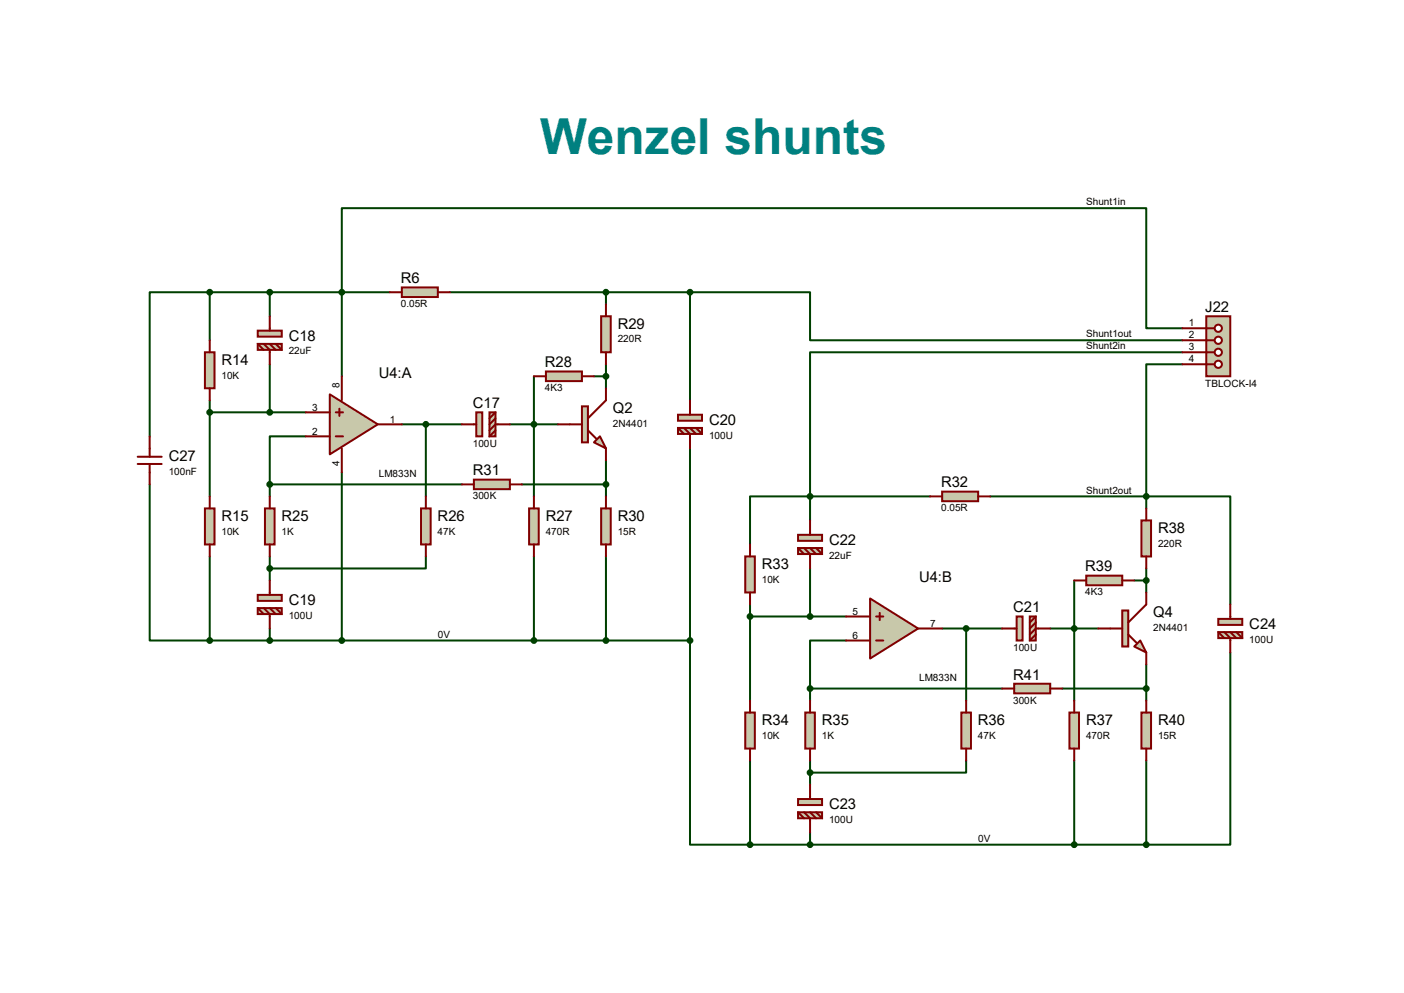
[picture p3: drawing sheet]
<svg xmlns="http://www.w3.org/2000/svg" width="297mm" height="210mm" viewBox="0 0 297 210" stroke-linecap="round" stroke-linejoin="round" font-family="sans-serif">
<g fill="none" stroke="#004000" stroke-width=".42">
<path d="M44.4 61.8h-12.7v30.5M44.4 61.8v10.2M44.4 61.8h38.1M57.1 61.8v5.1M57.1 77v10.2M95.2 61.8h50.8M112.9 79.6v25.4M125.6 79.6h2.6M128.2 61.8v2.5M128.2 77v5.1M146 61.8h25.4v10.2h78.7M146 61.8v22.9"/>
<path d="M250.1 69.4h-7.6v-25.4h-170.2v35.6M250.1 74.5h-78.7v30.5M250.1 77h-7.6v28M44.4 87.2h20.3M44.4 84.7v20.3M64.7 92.3h-7.6v10.1M72.3 99.9v35.6M85 89.7h12.7M90.1 89.7v15.3M107.9 89.7h10.1M128.2 97.4v7.6M146 94.8v40.7"/>
<path d="M31.7 102.4v33.1h12.7M44.4 117.7v17.8M57.1 102.4v2.6M57.1 117.7v5.1M57.1 102.4h40.6M90.1 117.7v2.5h-33M110.4 102.4h17.8M112.9 117.7v17.8M128.2 117.7v17.8M171.4 105h-12.7v10.1M171.4 105v5.1M171.4 105h25.4"/>
<path d="M209.5 105h33M242.5 105h17.8v22.8M242.5 105v2.5M44.4 135.5h101.6M57.1 132.9v2.6M146 135.5v43.1h12.7M158.7 130.4h20.3M158.7 127.8v20.4M171.4 120.2v10.2M179 135.5h-7.6v10.1M199.3 132.9h12.7M204.4 132.9v15.3"/>
<path d="M222.2 132.9h10.1M227.2 122.8v25.4M239.9 122.8h2.6M242.5 120.2v5.1M260.3 138v40.6h-17.8M171.4 145.6v2.6M171.4 145.6h40.6M224.7 145.6h17.8M242.5 140.5v7.7M158.7 160.9v17.7M158.7 178.6h83.8M171.4 160.9v5"/>
<path d="M171.4 176.1v2.5M204.4 160.9v2.5h-33M227.2 160.9v17.7M242.5 160.9v17.7"/>
</g>
<path d="M69.8 83.4l10.1 6.3-10.1 6.4z" fill="#c8c8aa" stroke="#800000" stroke-width=".42"/>
<path d="M72.3 79.6v5.1M64.7 92.3h5.1M64.7 87.2h5.1M71 92.3h1.6M71 87.2h1.6M71.8 86.4v1.6M72.3 94.8v5.1M79.9 89.7h5.1" fill="none" stroke="#800000" stroke-width=".42"/>
<path d="M85 60.8h7.6v2h-7.6z" fill="#c8c8aa" stroke="#800000" stroke-width=".42"/>
<path d="M82.5 61.8h2.5M92.6 61.8h2.6" fill="none" stroke="#800000" stroke-width=".42"/>
<g fill="#c8c8aa" stroke="#800000" stroke-width=".42">
<path d="M100.8 87.2h1.2v5.1h-1.2z"/>
<path d="M103.5 87.2h1.3v5.1h-1.3z"/>
</g>
<path d="M97.7 89.7h3.1M104.8 87.2l-1.3 1.3M104.8 88.5l-1.3 1.2M104.8 91l-1.3 1.3M107.9 89.7h-3.1l-1.3 1.3" fill="none" stroke="#800000" stroke-width=".42"/>
<g fill="#c8c8aa" stroke="#800000" stroke-width=".42">
<path d="M54.5 69.9h5.1v1.3h-5.1z"/>
<path d="M54.5 72.7h5.1v1.3h-5.1z"/>
</g>
<path d="M54.5 72.7l1.3 1.3M55.8 72.7l1.3 1.3v3M57.1 66.9v3M57.1 72.7l1.2 1.3M58.3 72.7l1.3 1.3" fill="none" stroke="#800000" stroke-width=".42"/>
<path d="M43.3 74.5h2.1v7.6h-2.1z" fill="#c8c8aa" stroke="#800000" stroke-width=".42"/>
<path d="M44.4 72v2.5M44.4 82.1v2.6" fill="none" stroke="#800000" stroke-width=".42"/>
<path d="M43.3 107.5h2.1v7.6h-2.1z" fill="#c8c8aa" stroke="#800000" stroke-width=".42"/>
<path d="M44.4 105v2.5M44.4 115.1v2.6" fill="none" stroke="#800000" stroke-width=".42"/>
<path d="M56 107.5h2.1v7.6h-2.1z" fill="#c8c8aa" stroke="#800000" stroke-width=".42"/>
<path d="M57.1 105v2.5M57.1 115.1v2.6" fill="none" stroke="#800000" stroke-width=".42"/>
<g fill="#c8c8aa" stroke="#800000" stroke-width=".42">
<path d="M54.5 125.8h5.1v1.3h-5.1z"/>
<path d="M54.5 128.6h5.1v1.3h-5.1z"/>
</g>
<path d="M54.5 128.6l1.3 1.3M55.8 128.6l1.3 1.3v3M57.1 122.8v3M57.1 128.6l1.2 1.3M58.3 128.6l1.3 1.3" fill="none" stroke="#800000" stroke-width=".42"/>
<path d="M89.1 107.5h2v7.6h-2z" fill="#c8c8aa" stroke="#800000" stroke-width=".42"/>
<path d="M90.1 105v2.5M90.1 115.1v2.6" fill="none" stroke="#800000" stroke-width=".42"/>
<path d="M111.9 107.5h2.1v7.6h-2.1z" fill="#c8c8aa" stroke="#800000" stroke-width=".42"/>
<path d="M112.9 105v2.5M112.9 115.1v2.6" fill="none" stroke="#800000" stroke-width=".42"/>
<path d="M127.2 66.9h2v7.6h-2z" fill="#c8c8aa" stroke="#800000" stroke-width=".42"/>
<path d="M128.2 64.3v2.6M128.2 74.5v2.5" fill="none" stroke="#800000" stroke-width=".42"/>
<g fill="#c8c8aa" stroke="#800000" stroke-width=".42">
<path d="M126.9 92.3l1.3 2.5-2.6-1.2z"/>
<path d="M123.1 85.9h1.3v7.7h-1.3z"/>
</g>
<path d="M118 89.7h5.1M124.4 91l1.8 1.8M128.2 82.1v2.6l-3.8 3.8M128.2 94.8v2.6" fill="none" stroke="#800000" stroke-width=".42"/>
<path d="M115.5 78.6h7.6v2h-7.6z" fill="#c8c8aa" stroke="#800000" stroke-width=".42"/>
<path d="M112.9 79.6h2.6M123.1 79.6h2.5" fill="none" stroke="#800000" stroke-width=".42"/>
<path d="M127.2 107.5h2v7.6h-2z" fill="#c8c8aa" stroke="#800000" stroke-width=".42"/>
<path d="M128.2 105v2.5M128.2 115.1v2.6" fill="none" stroke="#800000" stroke-width=".42"/>
<g fill="#c8c8aa" stroke="#800000" stroke-width=".42">
<path d="M143.4 87.7h5.1v1.3h-5.1z"/>
<path d="M143.4 90.5h5.1v1.3h-5.1z"/>
</g>
<path d="M143.4 90.5l1.3 1.3M144.7 90.5l1.3 1.3v3M146 84.7v3M146 90.5l1.2 1.3M147.2 90.5l1.3 1.3" fill="none" stroke="#800000" stroke-width=".42"/>
<path d="M100.2 101.4h7.7v2.1h-7.7z" fill="#c8c8aa" stroke="#800000" stroke-width=".42"/>
<path d="M97.7 102.4h2.5M107.9 102.4h2.5" fill="none" stroke="#800000" stroke-width=".42"/>
<g fill="#004000" stroke="#004000" stroke-width=".42">
<circle cx="57.1" cy="135.5" r=".51"/>
<circle cx="72.3" cy="135.5" r=".51"/>
<circle cx="57.1" cy="120.2" r=".51"/>
<circle cx="90.1" cy="89.7" r=".51"/>
<circle cx="57.1" cy="102.4" r=".51"/>
<circle cx="57.1" cy="87.2" r=".51"/>
<circle cx="44.4" cy="87.2" r=".51"/>
<circle cx="57.1" cy="61.8" r=".51"/>
<circle cx="128.2" cy="61.8" r=".51"/>
<circle cx="128.2" cy="79.6" r=".51"/>
<circle cx="112.9" cy="89.7" r=".51"/>
<circle cx="128.2" cy="102.4" r=".51"/>
<circle cx="112.9" cy="135.5" r=".51"/>
<circle cx="128.2" cy="135.5" r=".51"/>
<circle cx="72.3" cy="61.8" r=".51"/>
</g>
<path d="M184.1 126.6l10.1 6.3-10.1 6.4z" fill="#c8c8aa" stroke="#800000" stroke-width=".42"/>
<path d="M179 135.5h5.1M179 130.4h5.1M185.3 135.5h1.6M185.3 130.4h1.6M186.1 129.6v1.5M194.2 132.9h5.1" fill="none" stroke="#800000" stroke-width=".42"/>
<path d="M199.3 104h7.6v2h-7.6z" fill="#c8c8aa" stroke="#800000" stroke-width=".42"/>
<path d="M196.8 105h2.5M206.9 105h2.6" fill="none" stroke="#800000" stroke-width=".42"/>
<g fill="#c8c8aa" stroke="#800000" stroke-width=".42">
<path d="M215.1 130.4h1.2v5.1h-1.2z"/>
<path d="M217.8 130.4h1.3v5.1h-1.3z"/>
</g>
<path d="M212 132.9h3.1M219.1 130.4l-1.3 1.3M219.1 131.7l-1.3 1.2M219.1 134.2l-1.3 1.3M222.2 132.9h-3.1l-1.3 1.3" fill="none" stroke="#800000" stroke-width=".42"/>
<g fill="#c8c8aa" stroke="#800000" stroke-width=".42">
<path d="M168.8 113.1h5.1v1.3h-5.1z"/>
<path d="M168.8 115.9h5.1v1.3h-5.1z"/>
</g>
<path d="M168.8 115.9l1.3 1.3M170.1 115.9l1.3 1.3v3M171.4 110.1v3M171.4 115.9l1.2 1.3M172.6 115.9l1.3 1.3" fill="none" stroke="#800000" stroke-width=".42"/>
<path d="M157.6 117.7h2.1v7.6h-2.1z" fill="#c8c8aa" stroke="#800000" stroke-width=".42"/>
<path d="M158.7 115.1v2.6M158.7 125.3v2.5" fill="none" stroke="#800000" stroke-width=".42"/>
<path d="M157.6 150.7h2.1v7.6h-2.1z" fill="#c8c8aa" stroke="#800000" stroke-width=".42"/>
<path d="M158.7 148.2v2.5M158.7 158.3v2.6" fill="none" stroke="#800000" stroke-width=".42"/>
<path d="M170.3 150.7h2.1v7.6h-2.1z" fill="#c8c8aa" stroke="#800000" stroke-width=".42"/>
<path d="M171.4 148.2v2.5M171.4 158.3v2.6" fill="none" stroke="#800000" stroke-width=".42"/>
<g fill="#c8c8aa" stroke="#800000" stroke-width=".42">
<path d="M168.8 169h5.1v1.3h-5.1z"/>
<path d="M168.8 171.8h5.1v1.3h-5.1z"/>
</g>
<path d="M168.8 171.8l1.3 1.3M170.1 171.8l1.3 1.3v3M171.4 165.9v3.1M171.4 171.8l1.2 1.3M172.6 171.8l1.3 1.3" fill="none" stroke="#800000" stroke-width=".42"/>
<path d="M203.4 150.7h2v7.6h-2z" fill="#c8c8aa" stroke="#800000" stroke-width=".42"/>
<path d="M204.4 148.2v2.5M204.4 158.3v2.6" fill="none" stroke="#800000" stroke-width=".42"/>
<path d="M226.2 150.7h2.1v7.6h-2.1z" fill="#c8c8aa" stroke="#800000" stroke-width=".42"/>
<path d="M227.2 148.2v2.5M227.2 158.3v2.6" fill="none" stroke="#800000" stroke-width=".42"/>
<path d="M241.5 110.1h2v7.6h-2z" fill="#c8c8aa" stroke="#800000" stroke-width=".42"/>
<path d="M242.5 107.5v2.6M242.5 117.7v2.5" fill="none" stroke="#800000" stroke-width=".42"/>
<g fill="#c8c8aa" stroke="#800000" stroke-width=".42">
<path d="M239.9 136.7l1.3-1.2 1.3 2.5z"/>
<path d="M237.4 129.1h1.3v7.6h-1.3z"/>
</g>
<path d="M232.3 132.9h5.1M238.7 134.2l1.8 1.8M242.5 125.3v2.5l-3.8 3.9M242.5 138v2.5" fill="none" stroke="#800000" stroke-width=".42"/>
<path d="M229.8 121.8h7.6v2h-7.6z" fill="#c8c8aa" stroke="#800000" stroke-width=".42"/>
<path d="M227.2 122.8h2.6M237.4 122.8h2.5" fill="none" stroke="#800000" stroke-width=".42"/>
<path d="M241.5 150.7h2v7.6h-2z" fill="#c8c8aa" stroke="#800000" stroke-width=".42"/>
<path d="M242.5 148.2v2.5M242.5 158.3v2.6" fill="none" stroke="#800000" stroke-width=".42"/>
<g fill="#c8c8aa" stroke="#800000" stroke-width=".42">
<path d="M257.7 130.9h5.1v1.3h-5.1z"/>
<path d="M257.7 133.7h5.1v1.3h-5.1z"/>
</g>
<path d="M257.7 133.7l1.3 1.3M259 133.7l1.3 1.3v3M260.3 127.8v3.1M260.3 133.7l1.2 1.3M261.5 133.7l1.3 1.3" fill="none" stroke="#800000" stroke-width=".42"/>
<path d="M214.5 144.6h7.7v2h-7.7z" fill="#c8c8aa" stroke="#800000" stroke-width=".42"/>
<path d="M212 145.6h2.5M222.2 145.6h2.5" fill="none" stroke="#800000" stroke-width=".42"/>
<g fill="#004000" stroke="#004000" stroke-width=".42">
<circle cx="171.4" cy="178.6" r=".51"/>
<circle cx="171.4" cy="163.4" r=".51"/>
<circle cx="204.4" cy="132.9" r=".51"/>
<circle cx="171.4" cy="145.6" r=".51"/>
<circle cx="171.4" cy="130.4" r=".51"/>
<circle cx="158.7" cy="130.4" r=".51"/>
<circle cx="242.5" cy="105" r=".51"/>
<circle cx="242.5" cy="122.8" r=".51"/>
<circle cx="227.2" cy="132.9" r=".51"/>
<circle cx="242.5" cy="145.6" r=".51"/>
<circle cx="227.2" cy="178.6" r=".51"/>
<circle cx="242.5" cy="178.6" r=".51"/>
<circle cx="171.4" cy="105" r=".51"/>
</g>
<path d="M255.2 66.9h5.1v12.7h-5.1z" fill="#c8c8aa" stroke="#800000" stroke-width=".42"/>
<path d="M255.2 69.4h1.8" fill="none" stroke="#800000" stroke-width=".42"/>
<circle cx="257.7" cy="69.4" r=".76" fill="#fff" stroke="#800000" stroke-width=".42"/>
<path d="M255.2 72h1.8" fill="none" stroke="#800000" stroke-width=".42"/>
<circle cx="257.7" cy="72" r=".76" fill="#fff" stroke="#800000" stroke-width=".42"/>
<path d="M255.2 74.5h1.8" fill="none" stroke="#800000" stroke-width=".42"/>
<circle cx="257.7" cy="74.5" r=".76" fill="#fff" stroke="#800000" stroke-width=".42"/>
<path d="M255.2 77h1.8" fill="none" stroke="#800000" stroke-width=".42"/>
<circle cx="257.7" cy="77" r=".76" fill="#fff" stroke="#800000" stroke-width=".42"/>
<path d="M250.1 69.4h5.1M250.1 72h5.1M250.1 74.5h5.1M250.1 77h5.1M29.1 96.6h5.1M29.1 98.1h5.1M31.7 92.3v4.3M31.7 98.1v4.3" fill="none" stroke="#800000" stroke-width=".42"/>
<g fill="#004000" stroke="#004000" stroke-width=".42">
<circle cx="146" cy="61.8" r=".51"/>
<circle cx="146" cy="135.5" r=".51"/>
<circle cx="158.7" cy="178.6" r=".51"/>
<circle cx="44.4" cy="61.8" r=".51"/>
<circle cx="44.4" cy="135.5" r=".51"/>
</g>
<text font-size="10.5" fill="#008080" x="114.3" y="32.6">Wenzel shunts</text>
<g font-size="3.1">
<text x="84.8" y="59.9">R6</text>
<text x="255" y="66">J22</text>
<text x="130.7" y="69.5">R29</text>
<text x="46.9" y="77.1">R14</text>
<text x="61.1" y="72.1">C18</text>
<text x="115.3" y="77.7">R28</text>
<text x="80.1" y="80">U4:A</text>
<text x="100" y="86.3">C17</text>
<text x="129.7" y="87.3">Q2</text>
<text x="150" y="89.8">C20</text>
<text x="35.7" y="97.5">C27</text>
<text x="100" y="100.5">R31</text>
<text x="199.1" y="103.1">R32</text>
<text x="46.9" y="110.2">R15</text>
<text x="59.6" y="110.2">R25</text>
<text x="92.6" y="110.2">R26</text>
<text x="115.4" y="110.2">R27</text>
<text x="130.7" y="110.2">R30</text>
<text x="245" y="112.7">R38</text>
<text x="175.4" y="115.2">C22</text>
<text x="161.2" y="120.3">R33</text>
<text x="194.4" y="123.1">U4:B</text>
<text x="229.6" y="120.9">R39</text>
<text x="61.1" y="127.9">C19</text>
<text x="214.3" y="129.5">C21</text>
<text x="244" y="130.5">Q4</text>
<text x="264.3" y="133">C24</text>
<text x="214.3" y="143.7">R41</text>
<text x="161.2" y="153.3">R34</text>
<text x="173.9" y="153.3">R35</text>
<text x="206.9" y="153.3">R36</text>
<text x="229.7" y="153.3">R37</text>
<text x="245" y="153.3">R40</text>
<text x="175.4" y="171.1">C23</text>
</g>
<g font-size="2.1">
<text x="229.8" y="43.4">Shunt1in</text>
<text x="84.8" y="65">0.05R</text>
<text x="229.8" y="71.4">Shunt1out</text>
<text x="251.5" y="69">1</text>
<text x="251.5" y="71.6">2</text>
<text x="61.1" y="75">22uF</text>
<text x="130.7" y="72.4">220R</text>
<text x="229.8" y="73.9">Shunt2in</text>
<text x="251.5" y="74.1">3</text>
<text x="251.5" y="76.7">4</text>
<text x="46.9" y="80.1">10K</text>
<text x="71.8" y="82.1" transform="rotate(-90 71.8 82.1)">8</text>
<text x="115.3" y="82.8">4K3</text>
<text x="255" y="81.7">TBLOCK-I4</text>
<text x="66" y="86.8">3</text>
<text x="82.5" y="89.4">1</text>
<text x="66" y="91.9">2</text>
<text x="100" y="94.4">100U</text>
<text x="129.7" y="90.2">2N4401</text>
<text x="150" y="92.8">100U</text>
<text x="35.7" y="100.4">100nF</text>
<text x="71.8" y="98.6" transform="rotate(-90 71.8 98.6)">4</text>
<text x="80.1" y="100.8">LM833N</text>
<text x="100" y="105.6">300K</text>
<text x="229.8" y="104.4">Shunt2out</text>
<text x="46.9" y="113.1">10K</text>
<text x="59.6" y="113.1">1K</text>
<text x="92.6" y="113.1">47K</text>
<text x="115.4" y="113.1">470R</text>
<text x="130.7" y="113.1">15R</text>
<text x="199.1" y="108.2">0.05R</text>
<text x="175.4" y="118.2">22uF</text>
<text x="245" y="115.6">220R</text>
<text x="161.2" y="123.2">10K</text>
<text x="229.6" y="125.9">4K3</text>
<text x="61.1" y="130.9">100U</text>
<text x="180.3" y="130">5</text>
<text x="92.6" y="134.9">0V</text>
<text x="180.3" y="135.1">6</text>
<text x="196.8" y="132.5">7</text>
<text x="214.3" y="137.6">100U</text>
<text x="244" y="133.4">2N4401</text>
<text x="264.3" y="135.9">100U</text>
<text x="194.4" y="144">LM833N</text>
<text x="214.3" y="148.8">300K</text>
<text x="161.2" y="156.3">10K</text>
<text x="173.9" y="156.3">1K</text>
<text x="206.9" y="156.3">47K</text>
<text x="229.7" y="156.3">470R</text>
<text x="245" y="156.3">15R</text>
<text x="175.4" y="174">100U</text>
<text x="206.9" y="178.1">0V</text>
</g>
</svg>
